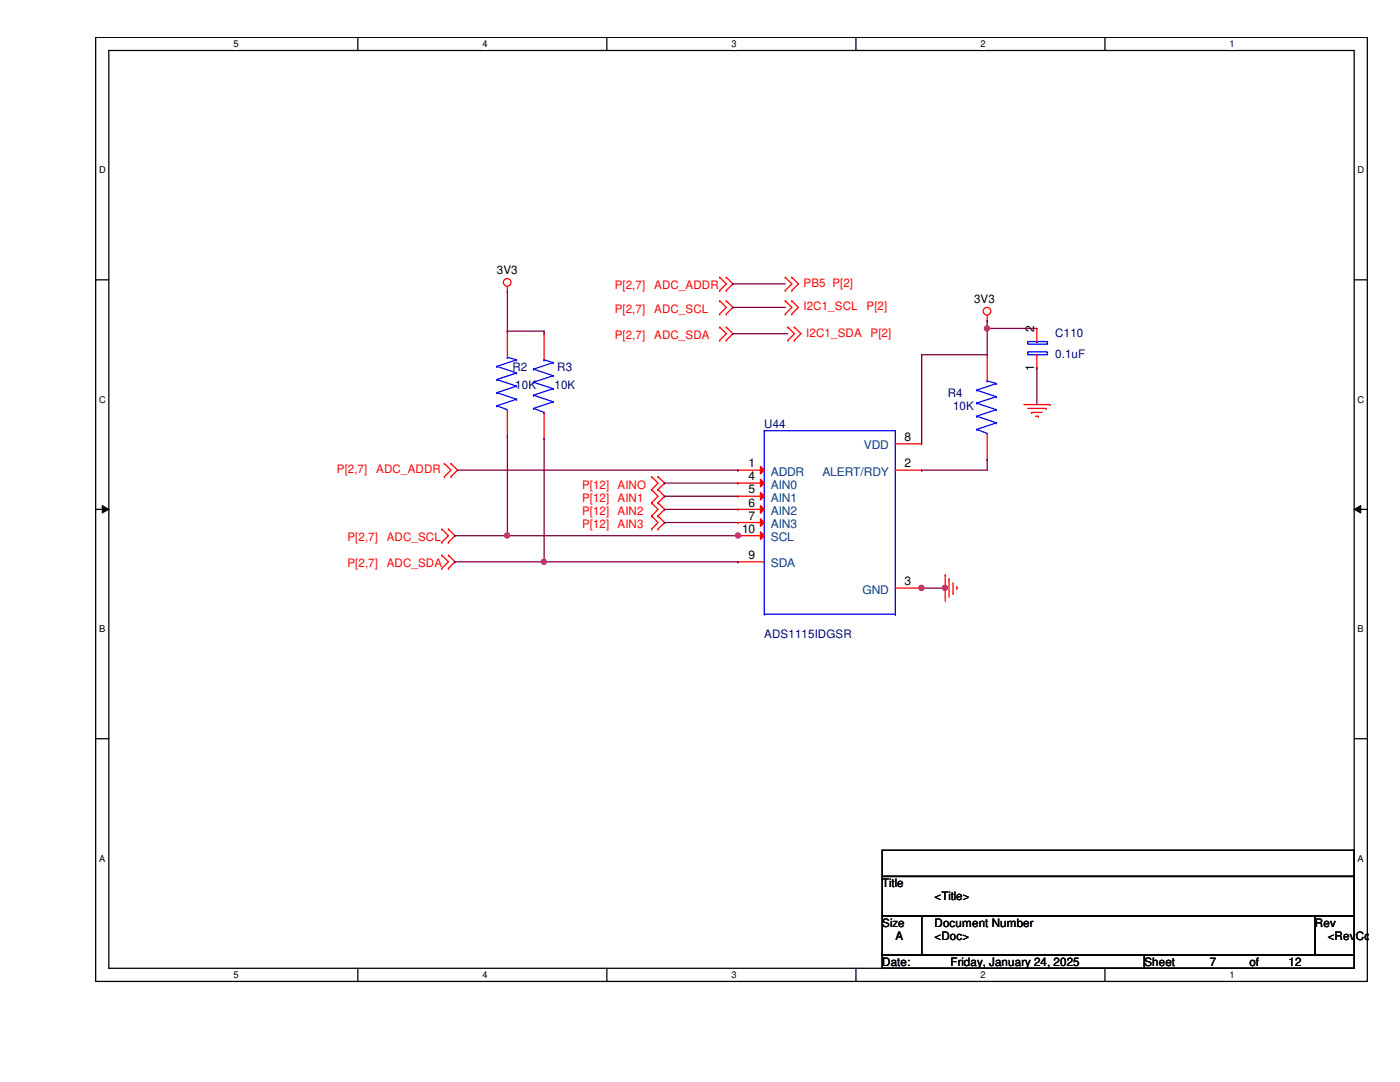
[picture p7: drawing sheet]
<svg xmlns="http://www.w3.org/2000/svg" width="279mm" height="216mm" viewBox="0 0 279 216" stroke-linecap="round" stroke-linejoin="round" font-family="sans-serif">
<path d="M19.1 7.5h253.8v188.3h-253.8zM21.7 10.1h248.6v183.1h-248.6z" fill="none" stroke="#000" stroke-width=".25"/>
<g fill="#fff">
<path d="M46.6 7.7h1v2.1h-1z"/>
<path d="M46.6 193.5h1v2.1h-1z"/>
</g>
<path d="M71.4 7.5v2.6M71.4 193.2v2.6" fill="none" stroke="#000" stroke-width=".25"/>
<g fill="#fff">
<path d="M96.3 7.7h1v2.1h-1z"/>
<path d="M96.3 193.5h1v2.1h-1z"/>
</g>
<path d="M121.1 7.5v2.6M121.1 193.2v2.6" fill="none" stroke="#000" stroke-width=".25"/>
<g fill="#fff">
<path d="M146 7.7h1v2.1h-1z"/>
<path d="M146 193.5h1v2.1h-1z"/>
</g>
<path d="M170.8 7.5v2.6M170.8 193.2v2.6" fill="none" stroke="#000" stroke-width=".25"/>
<g fill="#fff">
<path d="M195.7 7.7h1v2.1h-1z"/>
<path d="M195.7 193.5h1v2.1h-1z"/>
</g>
<path d="M220.5 7.5v2.6M220.5 193.2v2.6" fill="none" stroke="#000" stroke-width=".25"/>
<g fill="#fff">
<path d="M245.4 7.7h1v2.1h-1z"/>
<path d="M245.4 193.5h1v2.1h-1z"/>
<path d="M19.8 32.9h1.3v2.1h-1.3z"/>
<path d="M270.9 32.9h1.3v2.1h-1.3z"/>
<path d="M19.8 78.7h1.3v2.1h-1.3z"/>
<path d="M270.9 78.7h1.3v2.1h-1.3z"/>
</g>
<path d="M19.1 55.8h2.6M270.3 55.8h2.6" fill="none" stroke="#000" stroke-width=".25"/>
<g fill="#fff">
<path d="M19.8 124.5h1.2v2.1h-1.2z"/>
<path d="M270.9 124.5h1.3v2.1h-1.3z"/>
</g>
<path d="M19.1 101.6h2.6M270.3 101.6h2.6" fill="none" stroke="#000" stroke-width=".25"/>
<path d="M20.4 100.9l1.3 .7-1.3 .8zM270.3 101.6l1.3-.7v1.5z" fill="#000"/>
<path d="M20.4 100.9l1.3 .7-1.3 .8zM270.3 101.6l1.3-.7v1.5z" fill="none" stroke="#000" stroke-width=".2"/>
<g fill="#fff">
<path d="M19.8 170.3h1.2v2h-1.2z"/>
<path d="M270.9 170.3h1.3v2h-1.3z"/>
</g>
<path d="M19.1 147.4h2.6M270.3 147.4h2.6M176.1 169.7h94.2v5.2h-94.2zM176.1 174.9h94.2v7.9h-94.2zM176.1 182.8h7.8v7.8h-7.8zM176.1 190.6h52.3v2.6h-52.3zM183.9 182.8h78.5v7.8h-78.5zM228.4 190.6h41.9v2.6h-41.9zM262.4 182.8h7.9v7.8h-7.9z" fill="none" stroke="#000" stroke-width=".25"/>
<g fill="none" stroke="#f00" stroke-width=".25">
<path d="M101.3 58.2h.1M101.3 57.1v1.1M143.6 55.3h.1M143.6 58h.1M143.6 55.3l1.3 1.3-1.3 1.4M144.9 58h.1M144.9 55.3h.1M144.9 55.3l1.4 1.3-1.4 1.4M156.7 58h.1M156.7 55.3h.1M156.7 55.3l1.3 1.3-1.3 1.4M158 58h.1"/>
<path d="M158 55.3h.1M158 55.3l1.3 1.3-1.3 1.4M143.6 60h.1M143.6 62.7h.1M143.6 65.3h.1M143.6 67.9h.1M143.6 60l1.3 1.3-1.3 1.4M143.6 65.3l1.3 1.3-1.3 1.3M144.9 62.7h.1M144.9 60h.1M144.9 67.9h.1M144.9 65.3h.1"/>
<path d="M144.9 60l1.4 1.3-1.4 1.4M144.9 65.3l1.4 1.3-1.4 1.3M156.7 62.7h.1M156.7 60h.1M156.7 60l1.3 1.3-1.3 1.4M157.2 67.9h.1M157.2 65.3h.1M157.2 65.3l1.3 1.3-1.3 1.3M158 62.7h.1M158 60h.1M158 60l1.3 1.3-1.3 1.4M158.5 67.9h.1"/>
<path d="M158.5 65.3h.1M158.5 65.3l1.4 1.3-1.4 1.3M197 64h.1M197 70.8h.1M197 62.9v1.1M197 70.8v5.2M206.9 73.4h.1M206.9 65.5h.1M206.9 65.5v2.7M206.9 70.8v2.6M88.7 92.5h.1M88.7 95.1h.1"/>
<path d="M88.7 92.5l1.3 1.3-1.3 1.3M90 95.1h.1M90 92.5h.1M90 92.5l1.3 1.3-1.3 1.3M130 95.1h.1M130 97.7h.1M130 95.1l1.3 1.3-1.3 1.3M130 97.7l1.3 1.3-1.3 1.3M131.3 97.7h.1M131.3 95.1h.1M131.3 95.1l1.3 1.3-1.3 1.3M131.3 97.7l1.3 1.3-1.3 1.3"/>
<path d="M197 91.7h.1M197 86.5v5.2M204.3 80.7h5.3M205.1 81.5h3.7M205.9 82.3h.1M205.9 82.3h2.1M206.7 83.1h.5M207.2 83.1h.1M208.8 81.5h.1M209.6 80.7h.1M88.2 105.6h.1M88.2 108.2h.1"/>
<path d="M88.2 110.8h.1M88.2 113.4h.1M88.2 105.6l1.3 1.3-1.3 1.3M88.2 110.8l1.3 1.3-1.3 1.3M89.5 108.2h.1M89.5 105.6h.1M89.5 113.4h.1M89.5 110.8h.1M89.5 105.6l1.3 1.3-1.3 1.3M89.5 110.8l1.3 1.3-1.3 1.3M130 100.3h.1M130 103h.1"/>
<path d="M130 105.6h.1M130 100.3l1.3 1.3-1.3 1.4M130 103l1.3 1.3-1.3 1.3M131.3 100.3h.1M131.3 103h.1M131.3 105.6h.1M131.3 100.3l1.3 1.3-1.3 1.4M131.3 103l1.3 1.3-1.3 1.3M188.6 114.7h.1M188.6 114.7v5.3M189.4 115.5h.1M189.4 115.5v3.7"/>
<path d="M190.2 118.4h.1M190.2 116.3v2.1M191 117.1h.1M191 117.1v.5"/>
<circle cx="101.2" cy="56.3" r=".76"/>
<circle cx="197" cy="62.1" r=".76"/>
</g>
<g fill="none" stroke="#00f" stroke-width=".25">
<path d="M194.9 77.9h.1M194.9 77.9l3.9 1.3M197 76h.1M197 76l1.8 .5M198.8 76.5h.1M198.8 79.2h.1M198.8 76.5l-3.9 1.4M198.8 79.2l-3.9 1.2M205.1 70.2h3.9v.6h-3.9zM205.1 68.2h3.9v.5h-3.9zM206.9 68.2h.1M206.9 70.8h.1"/>
<path d="M152.5 85.9h.1M152.5 93.8h.1M152.5 96.4h.1M152.5 99h.1M152.5 85.9h26.2M152.5 85.9v36.7M178.7 85.9h.1M178.7 88.6h.1M178.7 93.8h.1M178.7 85.9v36.7M194.9 80.4h.1M194.9 83.1h.1"/>
<path d="M194.9 85.7h.1M194.9 80.4l3.9 1.3M194.9 83.1l3.9 1.3M194.9 85.7l2.1 .8M197 86.5h.1M198.8 81.7h.1M198.8 84.4h.1M198.8 81.7l-3.9 1.4M198.8 84.4l-3.9 1.3M152.5 101.6h.1M152.5 104.3h.1M152.5 106.9h.1"/>
<path d="M152.5 112.1h.1M178.7 117.3h.1M152.5 122.6h.1M152.5 122.6h26.2M178.7 122.6h.1"/>
</g>
<path d="M151.8 93l.7 .8-.7 .8z" fill="#f00"/>
<path d="M147.3 93.8h.1M147.3 93.8h5.2M151.8 93l.7 .8-.7 .8zM178.7 93.8h5.2M183.9 93.8h.1M178.7 117.3h5.2M183.9 117.3h.1" fill="none" stroke="#f00" stroke-width=".25"/>
<path d="M151.8 95.6l.7 .8-.7 .8z" fill="#f00"/>
<path d="M147.3 96.4h.1M147.3 96.4h5.2M151.8 95.6l.7 .8-.7 .8z" fill="none" stroke="#f00" stroke-width=".25"/>
<path d="M151.8 98.3l.7 .7-.7 .8z" fill="#f00"/>
<path d="M147.3 99h.1M147.3 99h5.2M151.8 98.3l.7 .7-.7 .8z" fill="none" stroke="#f00" stroke-width=".25"/>
<path d="M151.8 100.9l.7 .7-.7 .8z" fill="#f00"/>
<path d="M147.3 101.6h.1M147.3 101.6h5.2M151.8 100.9l.7 .7-.7 .8z" fill="none" stroke="#f00" stroke-width=".25"/>
<path d="M151.8 103.5l.7 .8-.7 .7z" fill="#f00"/>
<path d="M178.7 88.6h5.2M183.9 88.6h.1M147.3 104.3h.1M147.3 112.1h.1M147.3 104.3h5.2M147.3 112.1h5.2M151.8 103.5l.7 .8-.7 .7z" fill="none" stroke="#f00" stroke-width=".25"/>
<path d="M151.8 106.1l.7 .8-.7 .8z" fill="#f00"/>
<path d="M101.3 66.1h.1M101.3 66.1v5.2M108.6 66.6h.1M108.6 66.6v5.2M101.3 87h.1M101.3 81.7v5.3M108.6 87.5h.1M108.6 82.3v5.2M147.3 106.9h.1M147.3 106.9h5.2M151.8 106.1l.7 .8-.7 .8z" fill="none" stroke="#f00" stroke-width=".25"/>
<g fill="none" stroke="#00f" stroke-width=".25">
<path d="M99.1 73.1h.1M99.1 75.7h.1M99.1 78.4h.1M99.1 73.1l4 1.3M99.1 75.7l4 1.3M99.1 78.4l4 1.3M101.3 71.3h.1M101.3 71.3l1.8 .5M103.1 71.8h.1M103.1 74.4h.1M103.1 77h.1M103.1 79.7h.1"/>
<path d="M103.1 71.8l-4 1.3M103.1 74.4l-4 1.3M103.1 77l-4 1.4M103.1 79.7l-4 1.3M106.5 73.7h.1M106.5 76.3h.1M106.5 78.9h.1M106.5 73.7l3.9 1.3M106.5 76.3l3.9 1.3M106.5 78.9l3.9 1.3M108.6 71.8h.1M108.6 71.8l1.8 .5"/>
<path d="M110.4 72.3h.1M110.4 75h.1M110.4 77.6h.1M110.4 72.3l-3.9 1.4M110.4 75l-3.9 1.3M110.4 77.6l-3.9 1.3M99.1 81h.1M99.1 81l2.2 .7M101.3 81.7h.1M106.5 81.5h.1M106.5 81.5l2.1 .8M108.6 82.3h.1"/>
<path d="M110.4 80.2h.1M110.4 80.2l-3.9 1.3"/>
</g>
<path d="M101.3 58.2h.1M101.3 58.2v7.9M101.3 66.1h.1M101.3 66.1h7.3M108.6 66.1h.1M108.6 66.1v.5M197 64h.1M197 65.5h.1M197 64v1.5M197 65.5h9.9" fill="none" stroke="#800040" stroke-width=".25"/>
<circle cx="197" cy="65.5" r=".51" fill="#f0f"/>
<circle cx="197" cy="65.5" r=".51" fill="none" stroke="#f0f" stroke-width=".25"/>
<path d="M183.9 70.8h.1M183.9 70.8v17.8M197 65.5h.1M197 65.5v5.3h-13.1M206.9 73.4h.1M206.9 73.4v7.3M101.3 87h.1M101.3 87v19.9" fill="none" stroke="#800040" stroke-width=".25"/>
<circle cx="101.2" cy="106.8" r=".51" fill="#f0f"/>
<circle cx="101.2" cy="106.8" r=".51" fill="none" stroke="#f0f" stroke-width=".25"/>
<path d="M108.6 87.5h.1M108.6 87.5v24.6" fill="none" stroke="#800040" stroke-width=".25"/>
<circle cx="108.5" cy="112.1" r=".51" fill="#f0f"/>
<circle cx="108.5" cy="112.1" r=".51" fill="none" stroke="#f0f" stroke-width=".25"/>
<g fill="none" stroke="#800040" stroke-width=".25">
<path d="M146.3 56.6h.1M146.3 56.6h10.4M146.3 61.3h.1M146.3 66.6h.1M146.3 61.3h10.4M146.3 66.6h10.9M91.3 93.8h56M132.6 96.4h.1M132.6 99h.1M132.6 96.4h14.7M132.6 99h14.7M147.3 93.8h.1"/>
<path d="M183.9 93.8h.1M197 91.7h.1M197 91.7v2.1h-13.1M90.8 106.9h.1M90.8 112.1h.1M90.8 106.9h56.5M90.8 112.1h56.5M132.6 101.6h.1M132.6 104.3h.1M132.6 101.6h14.7M132.6 104.3h14.7M147.3 112.1h.1"/>
<path d="M147.3 106.9h.1M183.4 117.3h.5M183.9 117.3h.1M188.6 117.3h.1M188.6 117.3h.5"/>
</g>
<circle cx="147.3" cy="106.8" r=".51" fill="#f0f"/>
<circle cx="147.3" cy="106.8" r=".51" fill="none" stroke="#f0f" stroke-width=".25"/>
<path d="M147.3 106.9h.5M147.8 106.9h.1M183.9 117.3h4.7M188.6 117.3h.1" fill="none" stroke="#800040" stroke-width=".25"/>
<circle cx="183.9" cy="117.3" r=".51" fill="#f0f"/>
<circle cx="183.9" cy="117.3" r=".51" fill="none" stroke="#f0f" stroke-width=".25"/>
<circle cx="188.6" cy="117.3" r=".51" fill="#f0f"/>
<circle cx="188.6" cy="117.3" r=".51" fill="none" stroke="#f0f" stroke-width=".25"/>
<circle cx="197" cy="65.5" r=".51" fill="#f0f"/>
<circle cx="197" cy="65.5" r=".51" fill="none" stroke="#f0f" stroke-width=".25"/>
<circle cx="101.2" cy="106.8" r=".51" fill="#f0f"/>
<circle cx="101.2" cy="106.8" r=".51" fill="none" stroke="#f0f" stroke-width=".25"/>
<circle cx="108.5" cy="112.1" r=".51" fill="#f0f"/>
<circle cx="108.5" cy="112.1" r=".51" fill="none" stroke="#f0f" stroke-width=".25"/>
<circle cx="147.3" cy="106.8" r=".51" fill="#f0f"/>
<circle cx="147.3" cy="106.8" r=".51" fill="none" stroke="#f0f" stroke-width=".25"/>
<circle cx="183.9" cy="117.3" r=".51" fill="#f0f"/>
<circle cx="183.9" cy="117.3" r=".51" fill="none" stroke="#f0f" stroke-width=".25"/>
<circle cx="188.6" cy="117.3" r=".51" fill="#f0f"/>
<circle cx="188.6" cy="117.3" r=".51" fill="none" stroke="#f0f" stroke-width=".25"/>
<g font-size="2.4">
<text x="206.4" y="66.3" transform="rotate(-90 206.4 66.3)">2</text>
<text x="206.4" y="74" transform="rotate(-90 206.4 74)">1</text>
<text x="180.5" y="88">8</text>
<text x="149.4" y="93.3">1</text>
<text x="149.4" y="95.8">4</text>
<text x="180.5" y="93.3">2</text>
<text x="149.4" y="98.5">5</text>
<text x="149.4" y="101.1">6</text>
<text x="148.1" y="106.3">10</text>
<text x="149.4" y="103.7">7</text>
<text x="149.4" y="111.5">9</text>
<text x="180.5" y="116.8">3</text>
</g>
<g font-size="2.4" fill="#004080">
<text x="172.4" y="89.7">VDD</text>
<text x="153.8" y="94.9">ADDR</text>
<text x="164.1" y="94.9">ALERT/RDY</text>
<text x="153.8" y="97.5">AIN0</text>
<text x="153.8" y="100.1">AIN1</text>
<text x="153.8" y="102.7">AIN2</text>
<text x="153.8" y="105.4">AIN3</text>
<text x="153.8" y="108">SCL</text>
<text x="153.8" y="113.2">SDA</text>
<text x="172.1" y="118.4">GND</text>
</g>
<g font-size="2.3">
<text x="99.1" y="54.6">3V3</text>
<text x="194.4" y="60.4">3V3</text>
<text x="176.1" y="177">Title</text>
<text x="186.5" y="179.7">&lt;Title&gt;</text>
<text x="176.1" y="184.9">Size</text>
<text x="186.5" y="184.9">Document Number</text>
<text x="262.4" y="184.9">Rev</text>
<text x="178.7" y="187.5">A</text>
<text x="186.5" y="187.5">&lt;Doc&gt;</text>
<text x="265" y="187.5">&lt;RevCo</text>
<text x="176.1" y="192.7">Date:</text>
<text x="189.7" y="192.7">Friday, January 24, 2025</text>
<text x="228.4" y="192.7">Sheet</text>
<text x="241.5" y="192.7">7</text>
<text x="249.3" y="192.7">of</text>
<text x="257.2" y="192.7">12</text>
</g>
<g font-size="2.3" fill="#f00">
<text x="122.7" y="57.7">P[2,7]</text>
<text x="130.6" y="57.7">ADC_ADDR</text>
<text x="160.4" y="57.2">PB5 P[2]</text>
<text x="122.7" y="62.5">P[2,7]</text>
<text x="130.6" y="62.5">ADC_SCL</text>
<text x="160.4" y="61.9">I2C1_SCL</text>
<text x="172.9" y="61.9">P[2]</text>
<text x="122.7" y="67.7">P[2,7]</text>
<text x="130.6" y="67.7">ADC_SDA</text>
<text x="160.9" y="67.2">I2C1_SDA</text>
<text x="173.7" y="67.2">P[2]</text>
<text x="67.2" y="94.4">P[2,7]</text>
<text x="75.1" y="94.4">ADC_ADDR</text>
<text x="116.2" y="97.5">P[12] AINO</text>
<text x="116.2" y="100.1">P[12] AIN1</text>
<text x="69.3" y="108">P[2,7]</text>
<text x="77.2" y="108">ADC_SCL</text>
<text x="116.2" y="102.7">P[12] AIN2</text>
<text x="116.2" y="105.4">P[12] AIN3</text>
<text x="69.3" y="113.2">P[2,7]</text>
<text x="77.2" y="113.2">ADC_SDA</text>
</g>
<g font-size="2.3" fill="#000080">
<text x="210.6" y="67.2">C110</text>
<text x="210.6" y="71.4">0.1uF</text>
<text x="102.3" y="74">R2</text>
<text x="102.8" y="77.6">10K</text>
<text x="110.7" y="77.6">10K</text>
<text x="111.2" y="74">R3</text>
<text x="189.1" y="79.2">R4</text>
<text x="190.2" y="81.8">10K</text>
<text x="152.5" y="85.5">U44</text>
<text x="152.5" y="127.3">ADS1115IDGSR</text>
</g>
<g font-size="1.9">
<text x="46.6" y="9.4">5</text>
<text x="96.3" y="9.4">4</text>
<text x="146" y="9.4">3</text>
<text x="195.7" y="9.4">2</text>
<text x="245.4" y="9.4">1</text>
<text x="19.8" y="34.6">D</text>
<text x="270.9" y="34.6">D</text>
<text x="19.8" y="80.3">C</text>
<text x="270.9" y="80.3">C</text>
<text x="19.8" y="126.2">B</text>
<text x="270.9" y="126.2">B</text>
<text x="19.8" y="171.9">A</text>
<text x="270.9" y="171.9">A</text>
<text x="46.6" y="195.2">5</text>
<text x="96.3" y="195.2">4</text>
<text x="146" y="195.2">3</text>
<text x="195.7" y="195.2">2</text>
<text x="245.4" y="195.2">1</text>
</g>
</svg>
